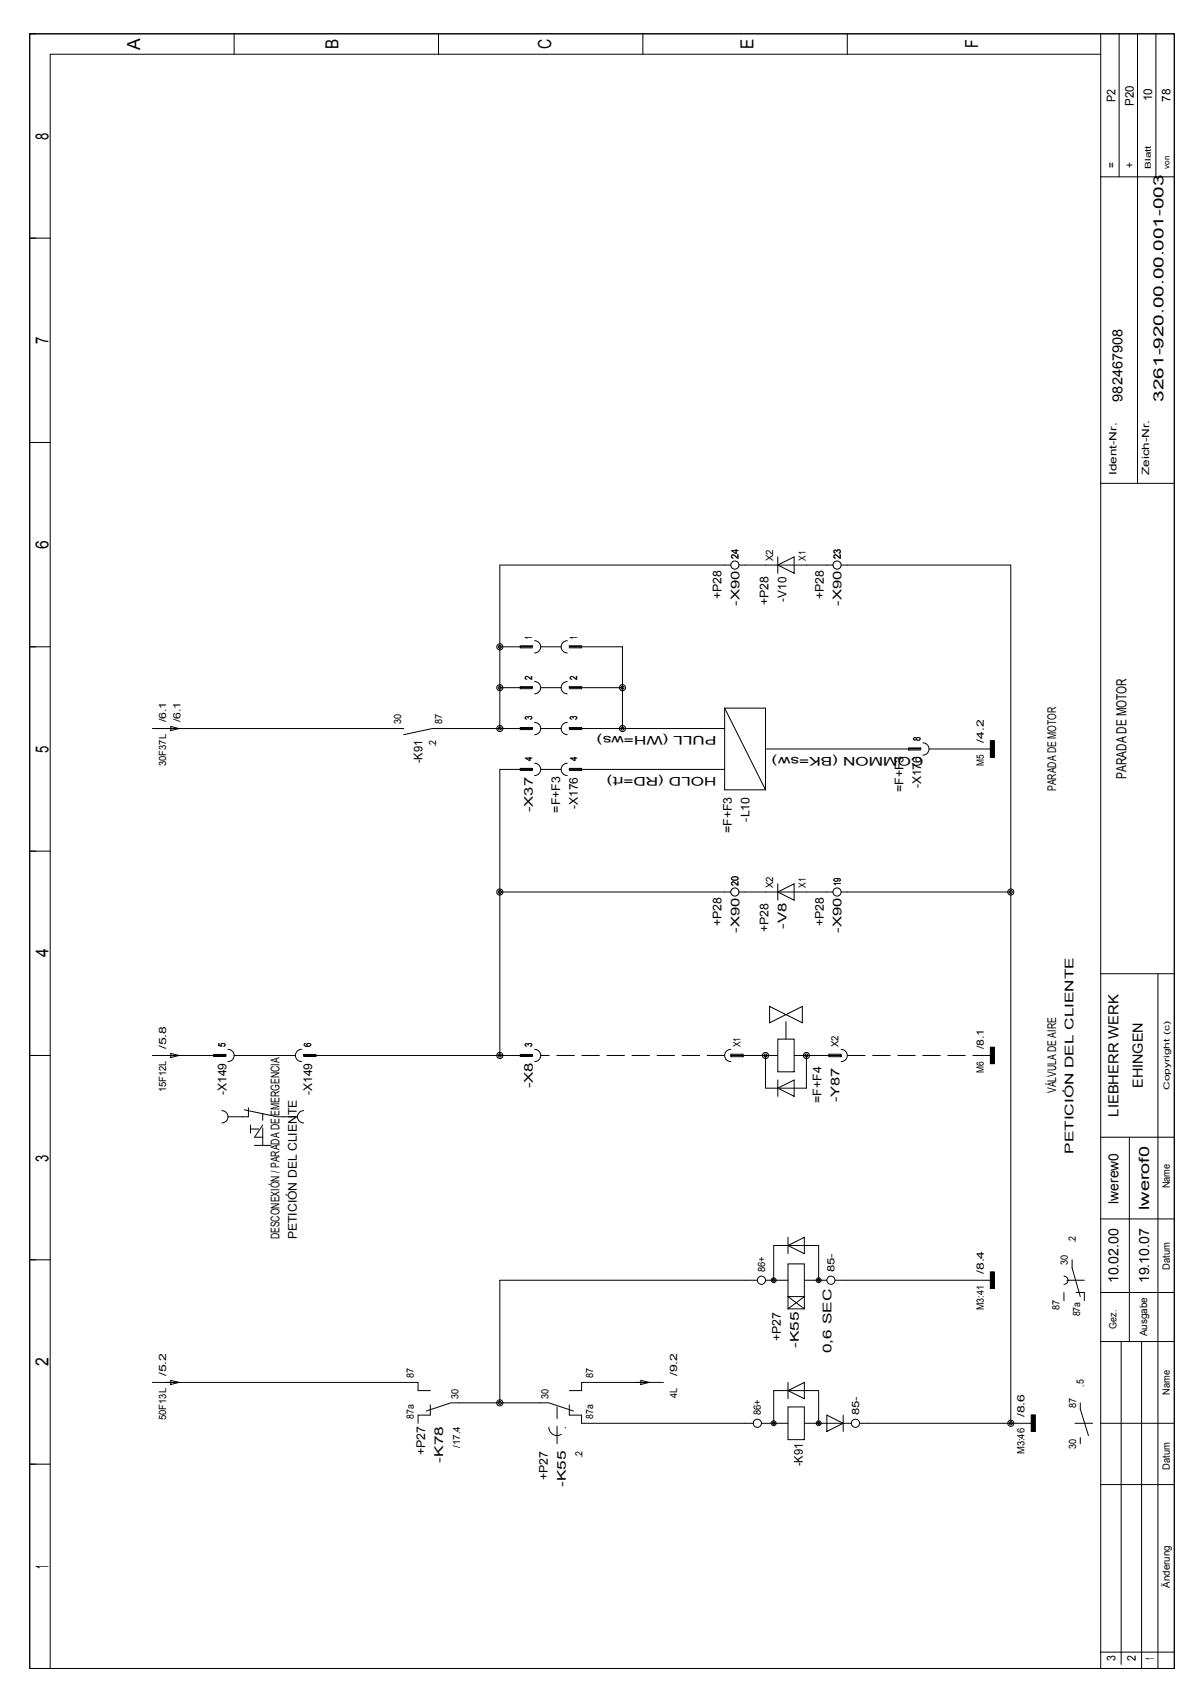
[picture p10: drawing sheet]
<svg xmlns="http://www.w3.org/2000/svg" width="210mm" height="297mm" viewBox="0 0 210 297" stroke-linecap="round" stroke-linejoin="round" font-family="sans-serif">
<g fill="none" stroke="#000" stroke-width=".18">
<path d="M5.2 6h201.8v288.1h-201.8zM41.3 6v3.6M77.3 6v3.6M113.3 6v3.6M149.3 6v3.6M194 9.6h-185.2v284.5M194 6v288.1M197.2 6v25.2M200.5 6v79.2M203.7 6v25.2M194 31.2h13M5.2 42h3.6"/>
<path d="M5.2 78h3.6M128.8 99.6h-40.7v28.8M130.2 99.6h16.6M137.1 98.2v2.9M137.1 99.6l2.9-1.4v2.9zM148.2 99.6h29.9v151.3M194 85.2h13M5.2 114h3.6M88.1 114h5.8v-.2h-2.2v.4h2.2M94.2 112.9a1.08 1.08 0 0 1 1.1 1.1 1.08 1.08 0 0 1-1.1 1.1M95.3 114h3.6M100 112.9a1.08 1.08 0 0 0-1.1 1.1 1.08 1.08 0 0 0 1.1 1.1"/>
<path d="M100.3 114.2h2.2v-.4h-2.2v.2h9.4v14.4M26.9 128.4h44.3M30.1 128.1l1.4 .3-1.4 .4zM88.1 121.2h5.8v-.2h-2.2v.4h2.2M93.9 128.6h-2.2v-.3h2.2v.1h-17.7l-5 1.1M93.9 135.8h-2.2v-.3h2.2v.1h-5.8v50.5M94.2 120.1a1.08 1.08 0 0 1 1.1 1.1 1.08 1.08 0 0 1-1.1 1.1M94.2 127.4a1.08 1.08 0 0 1 1.1 1 1.08 1.08 0 0 1-1.1 1.1M94.2 134.6a1.08 1.08 0 0 1 1.1 1 1.08 1.08 0 0 1-1.1 1.1M95.3 128.4h3.6M95.3 135.6h3.6M95.3 121.2h3.6"/>
<path d="M100 120.1a1.08 1.08 0 0 0-1.1 1.1 1.08 1.08 0 0 0 1.1 1.1M100 127.4a1.08 1.08 0 0 0-1.1 1 1.08 1.08 0 0 0 1.1 1.1M100 134.6a1.08 1.08 0 0 0-1.1 1 1.08 1.08 0 0 0 1.1 1.1M109.7 121.2h-9.4v-.2h2.2v.4h-2.2M127.7 124.8h7.2v14.4h-7.2zM127.7 128.4h-27.4v-.1h2.2v.3h-2.2M127.7 135.6h-27.4v-.1h2.2v.3h-2.2M127.7 124.8l7.2 14.4M134.9 132h27.4v-.1h-2.2v.3h2.2M162.7 131a1.08 1.08 0 0 1 1 1 1.08 1.08 0 0 1-1 1.1M163.7 132h10.8M174.5 130.6h.8v2.9h-.8z"/>
<path d="M174.6 130.6v2.9M174.7 130.6v2.9M174.8 130.6v2.9M174.9 130.6v2.9M175 130.6v2.9M175.1 130.6v2.9M175.2 130.6v2.9M5.2 150h3.6M88.1 157.2h40.7M130.2 157.2h16.6M137.1 155.8v2.9M137.1 157.2l2.9-1.4v2.9z"/>
<path d="M178.1 157.2h-29.9M135.6 177.4l5.8 2.9v-2.9l-5.8 2.9zM194 171.7h13M204.1 171.7v122.4M5.2 186.1h3.6M26.9 186.1h12.9v-.2h-2.1v.3h2.1M30.1 185.7l1.4 .4-1.4 .3zM39.1 195.8a1.08 1.08 0 0 1 1.1 1.1 1.08 1.08 0 0 1-1.1 1.1M40.2 185a1.08 1.08 0 0 1 1.1 1.1 1.08 1.08 0 0 1-1.1 1M41.3 186.1h10.8M43.1 195.6l5.7 1.3h3.6M43.8 195.3v1.6h-3.6"/>
<path d="M44.1 198.3v1.5M44.1 199h1.5M46.3 198.3l-1.4 2.2h1.4M53.1 185a1.08 1.08 0 0 0-1 1.1 1.08 1.08 0 0 0 1 1M53.5 195.8a1.08 1.08 0 0 0-1.1 1.1 1.08 1.08 0 0 0 1.1 1.1M53.5 186.2h2.2v-.3h-2.2v.2h40.4v-.2h-2.2v.3h2.2M94.2 185a1.08 1.08 0 0 1 1.1 1.1 1.08 1.08 0 0 1-1.1 1M128.8 185a1.08 1.08 0 0 0-1.1 1.1 1.08 1.08 0 0 0 1.1 1M128.8 186.1h8.3M128.8 185.8h2.2v.5h-2.2zM137.1 183.2h2.9v5.7h-2.9zM137.1 190.4v2.9"/>
<path d="M137.1 191.8l2.9-1.4v2.9zM140 186.1h8.2M142.1 186.1v5.7h-7.2v-5.7M146.1 185.8h2.1v.5h-2.1zM148.2 185a1.08 1.08 0 0 1 1.1 1.1 1.08 1.08 0 0 1-1.1 1M174.5 184.6h.8v2.9h-.8zM174.6 184.6v2.9M174.7 184.6v2.9M174.8 184.6v2.9M174.9 184.6v2.9M175 184.6v2.9M175.1 184.6v2.9"/>
<path d="M175.2 184.6v2.9M44.9 201.9h2.8M138.9 218.1v2.9M138.9 219.6l2.9-1.5v2.9zM194 200.5h13M194 214.9h13M199 200.5v36M5.2 222.1h3.6M133.5 225.7h-45.4v21.6M134.9 225.7h4M136.4 225.7v-6.1h7.9v6.1M138.9 222.8h2.9v5.8h-2.9z"/>
<path d="M138.9 230.7h2.9M138.9 230.7v-2.1l2.9 2.1M141.8 225.7h3.9M141.8 228.6l-2.9 2.1M141.8 228.6v2.1M147.2 225.7h27.3M174.5 224.2h.8v2.9h-.8zM174.6 224.2v2.9M174.7 224.2v2.9M174.8 224.2v2.9M174.9 224.2v2.9M175 224.2v2.9"/>
<path d="M175.1 224.2v2.9M175.2 224.2v2.9M187.5 227.8v1.5M187.5 225a.72 .72 0 0 1 .7 .7 .72 .72 0 0 1-.7 .7M188.9 222.1v1.4l1.5 5.1M189.7 227.8h1.4v1.5M194 227.8h13M194 236.5h13M197.6 236.5v56.9M201.2 236.5v57.6M5.2 258.1h3.6M26.9 243.7h46.8v1.4h2.1"/>
<path d="M30.1 243.3l1.4 .4-1.4 .4zM75.8 247.7v1.8h-2.1v1.4M100.3 247.7v1.8h2.2v1.4h30.3M101.1 248.7l-4.4-1.4h-15.8h-1.5l-4.3 1.4M112.9 243.3l1.5 .4-1.5 .4zM116.9 243.7h-14.4v1.4h-2.2M134.2 250.9h4.7M138.9 243.7v2.9M138.9 245.1l2.9-1.4v2.9zM138.9 248h2.9v5.8h-2.9zM141.8 250.9h8.2M144.3 250.9v-5.8h-7.9v5.8"/>
<path d="M145.7 249.5l2.9 1.4-2.9 1.4zM148.6 249.5v2.8M151.5 250.9h30.2M181.7 249.5h.8v2.8h-.8zM181.8 249.5v2.8M181.9 249.5v2.8M182 249.5v2.8M182.1 249.5v2.8M182.2 249.5v2.8M182.3 249.5v2.8M182.4 249.5v2.8M190.4 247.3v1.1l1.4 4.7"/>
<path d="M190.4 253.4v1.1M194 250.9h13M194 261.7h13M194 291.2h13"/>
<circle cx="129.5" cy="99.6" r=".72"/>
<circle cx="147.5" cy="99.6" r=".72"/>
<circle cx="88.1" cy="114" r=".27"/>
<circle cx="88.1" cy="114" r=".54"/>
<circle cx="88.1" cy="128.4" r=".54"/>
<circle cx="88.1" cy="128.4" r=".27"/>
<circle cx="88.1" cy="121.2" r=".54"/>
<circle cx="88.1" cy="121.2" r=".27"/>
<circle cx="109.7" cy="121.2" r=".54"/>
<circle cx="109.7" cy="128.4" r=".54"/>
<circle cx="109.7" cy="121.2" r=".27"/>
<circle cx="109.7" cy="128.4" r=".27"/>
<circle cx="88.1" cy="157.2" r=".27"/>
<circle cx="88.1" cy="157.2" r=".54"/>
<circle cx="129.5" cy="157.2" r=".72"/>
<circle cx="147.5" cy="157.2" r=".72"/>
<circle cx="178.1" cy="157.2" r=".54"/>
<circle cx="178.1" cy="157.2" r=".27"/>
<circle cx="88.1" cy="186.1" r=".54"/>
<circle cx="88.1" cy="186.1" r=".27"/>
<circle cx="134.9" cy="186.1" r=".27"/>
<circle cx="134.9" cy="186.1" r=".54"/>
<circle cx="142.1" cy="186.1" r=".54"/>
<circle cx="142.1" cy="186.1" r=".27"/>
<circle cx="134.2" cy="225.7" r=".72"/>
<circle cx="136.4" cy="225.7" r=".22"/>
<circle cx="136.4" cy="225.7" r=".43"/>
<circle cx="144.3" cy="225.7" r=".22"/>
<circle cx="144.3" cy="225.7" r=".43"/>
<circle cx="146.4" cy="225.7" r=".72"/>
<circle cx="88.1" cy="247.3" r=".27"/>
<circle cx="88.1" cy="247.3" r=".54"/>
<circle cx="133.5" cy="250.9" r=".72"/>
<circle cx="136.4" cy="250.9" r=".22"/>
<circle cx="136.4" cy="250.9" r=".43"/>
<circle cx="144.3" cy="250.9" r=".22"/>
<circle cx="144.3" cy="250.9" r=".43"/>
<circle cx="150.8" cy="250.9" r=".72"/>
<circle cx="178.1" cy="250.9" r=".27"/>
<circle cx="178.1" cy="250.9" r=".54"/>
</g>
<path d="M127.7 186.1h-32.4M138.5 183.2v-4.3M174.5 186.1h-25.2M46.3 201.9v-5.6M191.1 225.7h-4.3M96.7 251.6a1.44 1.44 0 0 0 1.5 1.5 1.44 1.44 0 0 0 1.4-1.5M98.2 254.5v-6.5M192.6 250.9h-3.7" fill="none" stroke="#000" stroke-width=".18" stroke-dasharray="3.1 1.3"/>
<g font-size="3.2">
<text x="24.7" y="8.7" transform="rotate(-90 24.7 8.7)">A</text>
<text x="59.7" y="8.6" transform="rotate(-90 59.7 8.6)">B</text>
<text x="97.1" y="8.7" transform="rotate(-90 97.1 8.7)">C</text>
<text x="132.8" y="8.6" transform="rotate(-90 132.8 8.6)">E</text>
<text x="172.4" y="8.5" transform="rotate(-90 172.4 8.5)">F</text>
<text x="8.5" y="24.7" transform="rotate(-90 8.5 24.7)">8</text>
<text x="8.5" y="60.7" transform="rotate(-90 8.5 60.7)">7</text>
<text x="8.5" y="96.7" transform="rotate(-90 8.5 96.7)">6</text>
<text x="8.5" y="132.7" transform="rotate(-90 8.5 132.7)">5</text>
<text x="8.5" y="168.8" transform="rotate(-90 8.5 168.8)">4</text>
<text x="8.5" y="204.8" transform="rotate(-90 8.5 204.8)">3</text>
<text x="8.5" y="240.8" transform="rotate(-90 8.5 240.8)">2</text>
<text x="8.5" y="276.5" transform="rotate(-90 8.5 276.5)">1</text>
</g>
<g font-size="2.5">
<text x="197.8" y="70.8" transform="rotate(-90 197.8 70.8)">982467908</text>
<text x="205" y="70.8" transform="rotate(-90 205 70.8)">3261-920.00.00.001-003</text>
<text x="198.6" y="137.3" transform="rotate(-90 198.6 137.3)">PARADA DE MOTOR</text>
<text x="201.4" y="191.8" transform="rotate(-90 201.4 191.8)">EHINGEN</text>
<text x="197.1" y="196.8" transform="rotate(-90 197.1 196.8)">LIEBHERR WERK</text>
<text x="197.1" y="212.2" transform="rotate(-90 197.1 212.2)">lwerew0</text>
<text x="202.5" y="213.3" transform="rotate(-90 202.5 213.3)">lwerof0</text>
<text x="197.1" y="226.2" transform="rotate(-90 197.1 226.2)">10.02.00</text>
<text x="202.5" y="226.2" transform="rotate(-90 202.5 226.2)">19.10.07</text>
</g>
<g font-size="2.1">
<text x="196.6" y="18" transform="rotate(-90 196.6 18)">P2</text>
<text x="203.1" y="17.9" transform="rotate(-90 203.1 17.9)">10</text>
<text x="206.3" y="17.9" transform="rotate(-90 206.3 17.9)">78</text>
<text x="199.8" y="18.6" transform="rotate(-90 199.8 18.6)">P20</text>
<text x="196.6" y="29.6" transform="rotate(-90 196.6 29.6)">=</text>
<text x="199.8" y="29.6" transform="rotate(-90 199.8 29.6)">+</text>
<text x="127.2" y="105.6" transform="rotate(-90 127.2 105.6)">+P28</text>
<text x="130.3" y="106.8" transform="rotate(-90 130.3 106.8)">-X90</text>
<text x="135.4" y="106.7" transform="rotate(-90 135.4 106.7)">+P28</text>
<text x="138.6" y="106.1" transform="rotate(-90 138.6 106.1)">-V10</text>
<text x="145.2" y="105.6" transform="rotate(-90 145.2 105.6)">+P28</text>
<text x="148.3" y="106.8" transform="rotate(-90 148.3 106.8)">-X90</text>
<text x="126.3" y="129.8" transform="rotate(-180 126.3 129.8)">PULL (WH=ws)</text>
<text x="74.5" y="134.6" transform="rotate(-90 74.5 134.6)">-K91</text>
<text x="126.3" y="137" transform="rotate(-180 126.3 137)">HOLD (RD=rt)</text>
<text x="162.8" y="133.4" transform="rotate(-180 162.8 133.4)">COMMON (BK=sw)</text>
<text x="93.9" y="143.2" transform="rotate(-90 93.9 143.2)">-X37</text>
<text x="98.7" y="143.3" transform="rotate(-90 98.7 143.3)">=F+F3</text>
<text x="101.9" y="142.6" transform="rotate(-90 101.9 142.6)">-X176</text>
<text x="159.2" y="139.7" transform="rotate(-90 159.2 139.7)">=F+F3</text>
<text x="162.4" y="139" transform="rotate(-90 162.4 139)">-X176</text>
<text x="186.1" y="139.5" transform="rotate(-90 186.1 139.5)">PARADA DE MOTOR</text>
<text x="129" y="146.9" transform="rotate(-90 129 146.9)">=F+F3</text>
<text x="132.1" y="144.8" transform="rotate(-90 132.1 144.8)">-L10</text>
<text x="127.2" y="163.3" transform="rotate(-90 127.2 163.3)">+P28</text>
<text x="130.3" y="164.4" transform="rotate(-90 130.3 164.4)">-X90</text>
<text x="135.4" y="164.4" transform="rotate(-90 135.4 164.4)">+P28</text>
<text x="138.6" y="163.8" transform="rotate(-90 138.6 163.8)">-V8</text>
<text x="145.2" y="163.3" transform="rotate(-90 145.2 163.3)">+P28</text>
<text x="148.3" y="164.4" transform="rotate(-90 148.3 164.4)">-X90</text>
<text x="93.9" y="191.9" transform="rotate(-90 93.9 191.9)">-X8</text>
<text x="39.9" y="193" transform="rotate(-90 39.9 193)">-X149</text>
<text x="55" y="193" transform="rotate(-90 55 193)">-X149</text>
<text x="144.8" y="194.4" transform="rotate(-90 144.8 194.4)">=F+F4</text>
<text x="148" y="194.3" transform="rotate(-90 148 194.3)">-Y87</text>
<text x="186.1" y="192.7" transform="rotate(-90 186.1 192.7)">VÁLVULA DE AIRE</text>
<text x="189.2" y="203.4" transform="rotate(-90 189.2 203.4)">PETICIÓN DEL CLIENTE</text>
<text x="49.3" y="218.5" transform="rotate(-90 49.3 218.5)">DESCONEXIÓN / PARADA DE EMERGENCIA</text>
<text x="52.3" y="218.5" transform="rotate(-90 52.3 218.5)">PETICIÓN DEL CLIENTE</text>
<text x="137.6" y="236.4" transform="rotate(-90 137.6 236.4)">+P27</text>
<text x="140.8" y="237.7" transform="rotate(-90 140.8 237.7)">-K55</text>
<text x="146.5" y="238.5" transform="rotate(-90 146.5 238.5)">0,6 SEC</text>
<text x="74.9" y="256.6" transform="rotate(-90 74.9 256.6)">+P27</text>
<text x="78.1" y="257.8" transform="rotate(-90 78.1 257.8)">-K78</text>
<text x="96.5" y="260.9" transform="rotate(-90 96.5 260.9)">+P27</text>
<text x="99.7" y="262.2" transform="rotate(-90 99.7 262.2)">-K55</text>
<text x="141.5" y="258.5" transform="rotate(-90 141.5 258.5)">-K91</text>
<text x="196.6" y="292.9" transform="rotate(-90 196.6 292.9)">3</text>
<text x="200.2" y="292.8" transform="rotate(-90 200.2 292.8)">2</text>
<text x="203.4" y="292.6" transform="rotate(-90 203.4 292.6)">1</text>
</g>
<g font-size="1.8">
<text x="196.8" y="83.8" transform="rotate(-90 196.8 83.8)">Ident-Nr.</text>
<text x="202.6" y="83.8" transform="rotate(-90 202.6 83.8)">Zeich-Nr.</text>
<text x="130.2" y="98.5" transform="rotate(-90 130.2 98.5)">24</text>
<text x="136.3" y="98.9" transform="rotate(-90 136.3 98.9)">X2</text>
<text x="142" y="98.9" transform="rotate(-90 142 98.9)">X1</text>
<text x="148.2" y="98.5" transform="rotate(-90 148.2 98.5)">23</text>
<text x="93.8" y="112.6" transform="rotate(-90 93.8 112.6)">1</text>
<text x="101.7" y="112.6" transform="rotate(-90 101.7 112.6)">1</text>
<text x="93.8" y="119.8" transform="rotate(-90 93.8 119.8)">2</text>
<text x="101.7" y="119.8" transform="rotate(-90 101.7 119.8)">2</text>
<text x="29.3" y="127.4" transform="rotate(-90 29.3 127.4)">/6.1</text>
<text x="31.8" y="127.4" transform="rotate(-90 31.8 127.4)">/6.1</text>
<text x="70.7" y="127.7" transform="rotate(-90 70.7 127.7)">30</text>
<text x="76.8" y="131.7" transform="rotate(-90 76.8 131.7)">.2</text>
<text x="77.9" y="127.7" transform="rotate(-90 77.9 127.7)">87</text>
<text x="93.8" y="127" transform="rotate(-90 93.8 127)">3</text>
<text x="101.7" y="127" transform="rotate(-90 101.7 127)">3</text>
<text x="162.2" y="130.6" transform="rotate(-90 162.2 130.6)">8</text>
<text x="173.4" y="131" transform="rotate(-90 173.4 131)">/4.2</text>
<text x="29.3" y="135.1" transform="rotate(-90 29.3 135.1)">30F37L</text>
<text x="93.8" y="134.2" transform="rotate(-90 93.8 134.2)">4</text>
<text x="101.7" y="134.2" transform="rotate(-90 101.7 134.2)">4</text>
<text x="173.4" y="135.1" transform="rotate(-90 173.4 135.1)">M5</text>
<text x="130.2" y="156.2" transform="rotate(-90 130.2 156.2)">20</text>
<text x="136.3" y="156.5" transform="rotate(-90 136.3 156.5)">X2</text>
<text x="142" y="156.5" transform="rotate(-90 142 156.5)">X1</text>
<text x="148.2" y="156.2" transform="rotate(-90 148.2 156.2)">19</text>
<text x="29.3" y="185" transform="rotate(-90 29.3 185)">/5.8</text>
<text x="39.7" y="184.6" transform="rotate(-90 39.7 184.6)">5</text>
<text x="54.9" y="184.6" transform="rotate(-90 54.9 184.6)">6</text>
<text x="93.8" y="184.6" transform="rotate(-90 93.8 184.6)">3</text>
<text x="130.5" y="184.6" transform="rotate(-90 130.5 184.6)">X1</text>
<text x="147.8" y="184.6" transform="rotate(-90 147.8 184.6)">X2</text>
<text x="173.4" y="185" transform="rotate(-90 173.4 185)">/8.1</text>
<text x="173.4" y="189.1" transform="rotate(-90 173.4 189.1)">M6</text>
<text x="29.3" y="192.6" transform="rotate(-90 29.3 192.6)">15F12L</text>
<text x="206.2" y="209.5" transform="rotate(-90 206.2 209.5)">Name</text>
<text x="189.6" y="219.2" transform="rotate(-90 189.6 219.2)">.2</text>
<text x="134.8" y="224.2" transform="rotate(-90 134.8 224.2)">86+</text>
<text x="147.1" y="224.2" transform="rotate(-90 147.1 224.2)">85-</text>
<text x="173.4" y="224.6" transform="rotate(-90 173.4 224.6)">/8.4</text>
<text x="188.2" y="223" transform="rotate(-90 188.2 223)">30</text>
<text x="206.2" y="223.8" transform="rotate(-90 206.2 223.8)">Datum</text>
<text x="173.4" y="230.9" transform="rotate(-90 173.4 230.9)">M3:41</text>
<text x="186.8" y="230.9" transform="rotate(-90 186.8 230.9)">87</text>
<text x="190.4" y="232.1" transform="rotate(-90 190.4 232.1)">87a</text>
<text x="196.8" y="234.2" transform="rotate(-90 196.8 234.2)">Gez.</text>
<text x="202.2" y="235.6" transform="rotate(-90 202.2 235.6)">Ausgabe</text>
<text x="29.3" y="242.6" transform="rotate(-90 29.3 242.6)">/5.2</text>
<text x="72.9" y="243" transform="rotate(-90 72.9 243)">87</text>
<text x="104.5" y="243" transform="rotate(-90 104.5 243)">87</text>
<text x="119.3" y="242.6" transform="rotate(-90 119.3 242.6)">/9.2</text>
<text x="191" y="244.4" transform="rotate(-90 191 244.4)">.5</text>
<text x="206.2" y="245.9" transform="rotate(-90 206.2 245.9)">Name</text>
<text x="29.3" y="250.3" transform="rotate(-90 29.3 250.3)">50F13L</text>
<text x="72.9" y="250.2" transform="rotate(-90 72.9 250.2)">87a</text>
<text x="80.8" y="246.6" transform="rotate(-90 80.8 246.6)">30</text>
<text x="96.7" y="246.6" transform="rotate(-90 96.7 246.6)">30</text>
<text x="104.5" y="250.2" transform="rotate(-90 104.5 250.2)">87a</text>
<text x="119.3" y="246.4" transform="rotate(-90 119.3 246.4)">4L</text>
<text x="134.1" y="249.5" transform="rotate(-90 134.1 249.5)">86+</text>
<text x="151.4" y="249.5" transform="rotate(-90 151.4 249.5)">85-</text>
<text x="180.6" y="249.8" transform="rotate(-90 180.6 249.8)">/8.6</text>
<text x="189.6" y="248.2" transform="rotate(-90 189.6 248.2)">87</text>
<text x="81.1" y="255.3" transform="rotate(-90 81.1 255.3)">/17.4</text>
<text x="102.7" y="257.1" transform="rotate(-90 102.7 257.1)">.2</text>
<text x="180.6" y="256.4" transform="rotate(-90 180.6 256.4)">M3:46</text>
<text x="189.6" y="255.4" transform="rotate(-90 189.6 255.4)">30</text>
<text x="206.2" y="259.1" transform="rotate(-90 206.2 259.1)">Datum</text>
<text x="206.2" y="279.9" transform="rotate(-90 206.2 279.9)">Änderung</text>
</g>
<g font-size="1.4">
<text x="202.9" y="29.7" transform="rotate(-90 202.9 29.7)">Blatt</text>
<text x="206.1" y="29.7" transform="rotate(-90 206.1 29.7)">von</text>
<text x="206.1" y="192.1" transform="rotate(-90 206.1 192.1)">Copyright (c)</text>
</g>
</svg>
